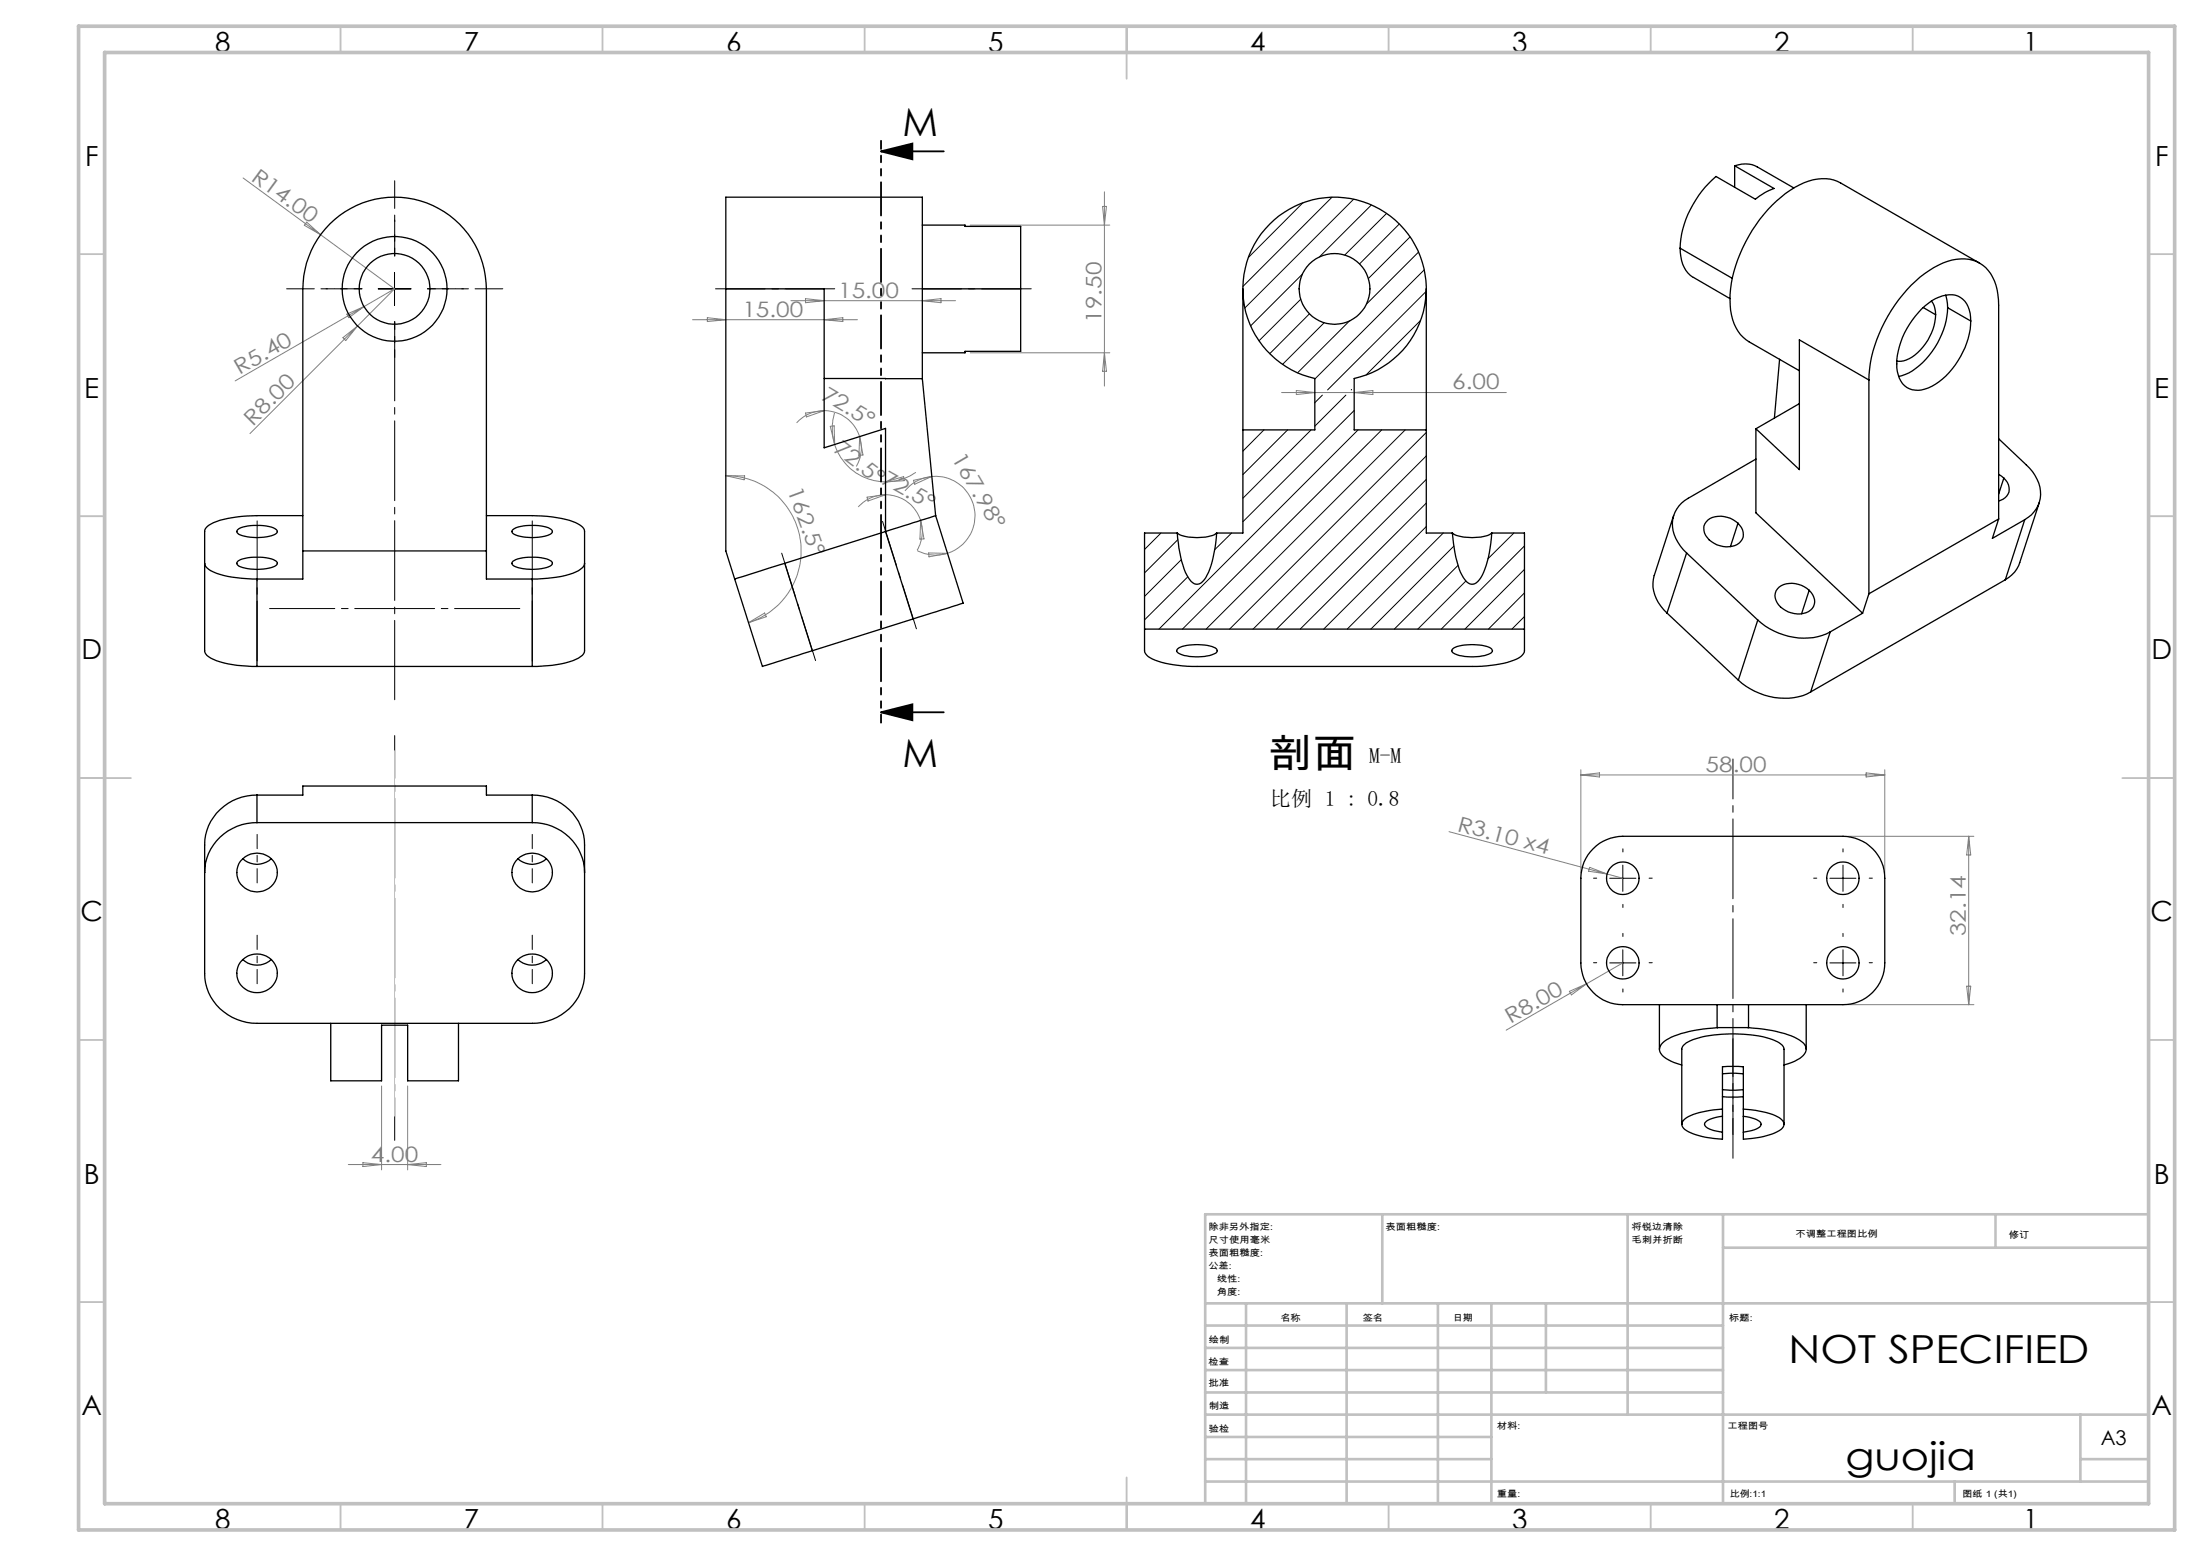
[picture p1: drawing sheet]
<svg xmlns="http://www.w3.org/2000/svg" width="420mm" height="297mm" viewBox="0 0 420 297" stroke-linecap="round" stroke-linejoin="round" font-family="sans-serif">
<path d="M168.1 28.9l6-1.5v3zM168.1 28.9h12M168.1 136l6-1.6v3.1zM168.1 136h12" fill="none" stroke="#000" stroke-width=".35"/>
<g fill="none" stroke="#808080" stroke-width=".19">
<path d="M46.4 34l28.9 21.1M210.4 39.4h.7l-.4 3.6zM210.7 36.6v37.1M58.5 42.4l2.7 2.4-3.1-1.8zM66.2 60l3.3-1.5-2.9 2.1zM69.5 58.5l-24.6 14.2M75.3 55.1l-5.8 3.4M75.3 55.1l-7.1 7.1M150.9 57.4h31.5M153.7 57l3.6 .4-3.6 .4zM176 57.4l3.6-.4v.8zM185.1 43h26.7"/>
<path d="M65.4 64.4l2.8-2.2-2.2 2.8zM68.2 62.2l-20.5 20.6M132.2 61h31.4M135 60.6l3.5 .4-3.5 .4zM153.7 78.8l3.6-.4-3.4 1.2zM157.3 78.4a7.2 7.2 0 0 1 6.7 5M157.3 78.4a7.1 7.1 0 0 0-5.3 2.3M157.3 61l3.5-.4v.8zM159.2 78.8a10.5 10.5 0 0 0 .1 6M185.1 67.3h26.7M210.7 67.3l.4 3.6h-.7zM244.5 74.9h42.9"/>
<path d="M247.4 74.5l3.5 .4-3.5 .4zM258.4 74.9l3.6-.4v.8zM138.5 90.8a14.4 14.4 0 0 1 14.2 12.2 14.4 14.4 0 0 1-9.9 15.8M138.5 90.8h3.6l-.1 .8zM158.4 81.4l.8-.1 .1 3.5zM159.3 84.8a10.2 10.2 0 0 0 9.7 7.2M164 83.4a6.9 6.9 0 0 1-.6 5.6M164 83.4l.7 3.5h-.8zM165.5 94.9l3.5-.5-3.4 1.2zM169 94.4a7 7 0 0 1 6.7 4.9M169 94.4a7 7 0 0 0-5.2 2.4M169 92l3.4-1 .1 .8z"/>
<path d="M174.3 91.7l3.5-.8-3.2 1.5zM174.8 90.2a10.2 10.2 0 0 1-5.8 1.8M175.7 99.3a7.1 7.1 0 0 1-.7 5.7M175.7 99.3l.6 3.6h-.8zM177.8 90.9a7.5 7.5 0 0 1 8.1 6 7.5 7.5 0 0 1-5.1 8.7M177.8 90.9a7.6 7.6 0 0 0-5.1 2.8M142.8 118.8l3.1-1.8 .3 .7zM175 105.1a7.7 7.7 0 0 0 5.8 .5M177.2 105.5l3.6 .1-3.5 .7zM276.5 158.7l30.2 8.1M301.7 146.9v19.7M301.7 147.9h58"/>
<path d="M301.7 147.9l3.5-.4v.8zM352.7 159.6h24M356.1 147.5l3.6 .4-3.6 .4zM359.7 146.9v19.7M375.7 159.6v32.2M375.7 159.6l.4 3.6h-.8zM303.4 165.6l3.3 1.2-3.6-.5zM306.7 166.8l3 .8M307.1 165.9l-.4 .8M299.5 189.2l3.3-1.4-2.9 2.1zM309.7 183.8l-22.3 12.8M352.7 191.8h24"/>
<path d="M375.3 188.2h.8l-.4 3.6zM72.8 207.3v16M77.8 207.3v16M66.5 222.3h17.6M69.3 221.9l3.5 .4-3.5 .4zM77.8 222.3l3.6-.4v.8z"/>
</g>
<path d="M49.1 99.4v26.8M101.6 126.2v-26.8" fill="none" stroke="#000" stroke-width=".19" stroke-dasharray="15.2 1.3 1.3 1.3" stroke-dashoffset="3.8"/>
<path d="M99.2 116.2h-47.8" fill="none" stroke="#000" stroke-width=".19" stroke-dasharray="15.2 1.3 1.3 1.3" stroke-dashoffset="2.8"/>
<path d="M69.1 55.1h-6.9M75.3 48.9v-6.9M81.6 55.1h6.8M75.3 61.4v6.8" fill="none" stroke="#000" stroke-width=".19" stroke-dasharray="15.2 1.3 1.3 1.3" stroke-dashoffset="13.7"/>
<path d="M69.1 55.1h-14.4M75.3 48.9v-14.4M81.6 55.1h14.3" fill="none" stroke="#000" stroke-width=".19" stroke-dasharray="15.2 1.3 1.3 1.3" stroke-dashoffset="10"/>
<path d="M75.3 61.4v72.2" fill="none" stroke="#000" stroke-width=".19" stroke-dasharray="15.2 1.3 1.3 1.3" stroke-dashoffset=".1"/>
<path d="M75.3 217.7v-77.3" fill="none" stroke="#000" stroke-width=".19" stroke-dasharray="15.2 1.3 1.3 1.3" stroke-dashoffset="7.1"/>
<path d="M49.1 159.3v9.2M49.1 178.5v9.3M101.6 168.5v-9.2M101.6 178.5v9.3" fill="none" stroke="#000" stroke-width=".19" stroke-dasharray="15.2 1.3 1.3 1.3" stroke-dashoffset="12.5"/>
<path d="M330.7 198.3v18.3" fill="none" stroke="#000" stroke-width=".19" stroke-dasharray="15.2 1.3 1.3 1.3" stroke-dashoffset="8"/>
<path d="M330.7 221.1v-76.2" fill="none" stroke="#000" stroke-width=".19" stroke-dasharray="15.2 1.3 1.3 1.3" stroke-dashoffset="7.6"/>
<g fill="none" stroke="#000" stroke-width=".19" stroke-dasharray="15.2 1.3 1.3 1.3">
<path d="M304.7 167.6h-.6M309.7 162.6v-.6M309.7 172.6v.6M309.7 178.8v-.6M314.7 167.6h.6M346.7 167.6h-.6M351.7 162.6v-.6M351.7 172.6v.6M351.7 178.8v-.6M356.7 167.6h.6M304.7 183.8h-.6M309.7 188.8v.6"/>
<path d="M314.7 183.8h.6M346.7 183.8h-.6M351.7 188.8v.6M356.7 183.8h.6"/>
</g>
<path d="M159.3 55.1h-22.8M174 55.1h22.8" fill="none" stroke="#000" stroke-width=".19" stroke-dasharray="15.2 1.3 1.3 1.3" stroke-dashoffset="5.8"/>
<path d="M168.4 99.5l6.5 20.5M155.6 126.1l-6.4-20.5" fill="none" stroke="#000" stroke-width=".19" stroke-dasharray="15.2 1.3 1.3 1.3" stroke-dashoffset="6.4"/>
<g fill="none" stroke="#000" stroke-width=".19">
<path d="M248.6 38.7l-10.4 10.4M254.2 37.6l-17 17.1M258.3 38l-20.8 20.8M261.7 39.1l-9.9 9.9M72.2 55.1h6.2M75.3 52v6.3M248.2 57.1l-8 7.9M248.6 52.3l-9.9 9.9M249.9 59.9l-7.6 7.6M264.6 40.7l-8 8M267 42.8l-7.6 7.6M269.1 45.2l-8 8"/>
<path d="M270.7 48.1l-9.9 9.9M271.8 51.5l-20.9 20.9M272.2 55.6l-18.9 18.8M252.3 75.4l-1.4 1.5M252.7 61.6l-8 8M256.8 75.4l-5.9 5.9M257.5 61.2l-9.9 10M257.9 74.3l-.1 .1M258.4 78.3l-21.2 21.3M271.1 61.2l-10.4 10.4M241.2 82.1l-4 4M245.7 82.1l-8.5 8.5"/>
<path d="M250.2 82.1l-13 13M259.2 82.1l-38 38M263.7 82.1l-38.1 38M268.1 82.1l-37.9 38M272.2 82.5l-37.6 37.6M272.2 87l-33.1 33.1M272.2 91.5l-28.6 28.6M272.2 96l-24.1 24.1M221.5 101.7l-3.1 3.2M224.8 103l-6.4 6.4M225.4 106.8l-7 7M226.7 110.1l-8.3 8.2"/>
<path d="M235 101.7l-3.2 3.2M272.2 100.5l-19.6 19.6M275.4 101.7l-18.3 18.4M277.4 104.2l-15.8 15.9M278.2 107.9l-12.1 12.2M279.7 110.9l-9.2 9.2M288.9 101.7l-5 5M290.9 104.2l-15.9 15.9M290.9 108.7l-11.4 11.4M290.9 113.2l-6.9 6.9M290.9 117.7l-2.4 2.4M307.2 167.6h5"/>
<path d="M309.7 165.1v5M349.2 167.6h5M351.7 165.1v5M307.2 183.8h5M309.7 181.3v5M349.2 183.8h5M351.7 181.3v5"/>
</g>
<path d="M168.1 26.9v111" fill="none" stroke="#000" stroke-width=".35" stroke-dasharray="6.3 1.3 1.3 1.3 1.3 1.3" stroke-dashoffset="4.8"/>
<path d="M75.3 143.3v69.7" fill="none" stroke="#c0c0c0" stroke-width=".19"/>
<g fill="none" stroke="#c0c0c0" stroke-width=".35">
<path d="M65 5v5M115 5v5M165 5v5M215 5v10M265 5v5M315 5v5M365 5v5M15 48.5h5M410 48.5h5M15 98.5h5M410 98.5h5M15 148.5h10"/>
<path d="M405 148.5h10M15 198.5h5M410 198.5h5M15 248.5h5M410 248.5h5M65 287v5M115 287v5M165 287v5M215 282v10M265 287v5M315 287v5M365 287v5"/>
</g>
<g fill="none" stroke="#c0c0c0" stroke-width=".5">
<path d="M263.8 231.8v17M310.6 231.8v38.2M328.8 231.8v55.2M328.8 238.2h81.2M380.8 231.8v6.4M410 231.8h-180v55.2M230 248.8h180M230 257.3h98.8M230 253h98.8M237.8 248.8v38.2M257 248.8v38.2M274.4 248.8v38.2"/>
<path d="M284.6 248.8v38.2M295 248.8v17M230 265.8h98.8M230 261.5h98.8M230 278.5h54.6M230 274.3h54.6M230 270h180M397 278.5h13M397 270v12.8M230 282.8h180M373 282.8v4.2"/>
</g>
<path d="M15 5h400v287h-400zM20 10h390v277h-390z" fill="none" stroke="#c0c0c0" stroke-width=".7"/>
<path d="M168.1 28.9l6-1.5v3zM168.1 136l6-1.6v3.1z" fill="#000"/>
<g fill="none" stroke="#000" stroke-width=".25">
<path d="M331 31.6l7.5 4.4a11 11 0 0 0-3.5 2l-7.6-4.3a19.5 19.5 0 0 0-6.8 13.7M331 31.6a5.3 5.3 0 0 1 4.3 .3l7 4M331 31.6v4.1M138.5 55.1v50.1l7 22 9.5-3M138.5 55.1v-17.5h37.5v34.7M138.5 55.1h18.8v30.4l11.7-3.7v19.7M176 43h8.1v.2h10.7v11.9M176 55.1h18.8M194.8 55.1v12h-10.7v.2h-8.1M237.2 55.1v46.6h-5M272.2 55.1v46.6h4.9M320.6 47.4a6.2 6.2 0 0 0 2.4 5.5l7.1 4.1"/>
<path d="M320.6 47.4l10 5.7M366.7 59a7.6 7.6 0 0 1 6.4-2.7 4.5 4.5 0 0 1 3 5 15.3 15.3 0 0 1-8.1 12.7 4 4 0 0 1-5.9-3.1 14.2 14.2 0 0 1 3.4-10.5zM367 58.7l2.4 1.4M368.5 57.5h.1a3.8 3.8 0 0 1 .8 2.6M371.3 56.3l.2 1 .2 1.4M371.7 58.7a15.5 15.5 0 0 1-7.5 12.5l-1.9 .7M371.7 58.7l4.4 2.6M377.8 50.2l-26.6-15.3a8.3 8.3 0 0 0-7.8 .4 25.6 25.6 0 0 0-11.3 13.1 19.4 19.4 0 0 0-1.5 12.6 7.2 7.2 0 0 0 3.1 4.2l9.7 5.6M157.3 72.2l18.7 .1M176 72.3l2.5 26.1M339.6 68.6l-1 11.2M343.4 77l-8.3 4.8"/>
<path d="M356.6 72.5a27.7 27.7 0 0 1 8.9-18.8 14.5 14.5 0 0 1 8.7-4.3 6.5 6.5 0 0 1 6.7 5.1l.3 1.8 .2 1.9v40.9M356.6 72.5v40.8M356.6 72.5l-13.2-7.6v24.7l-8.3-7.8M369.4 60.1a10.1 10.1 0 0 1-5.7 8.6l-1 .3-.7-.1M57.8 98.4h-8.8a18.9 18.9 0 0 0-9.2 1.9 1.44 1.44 0 0 0-.7 1.2v22.7a2.18 2.18 0 0 0 1.6 1.7 21.9 21.9 0 0 0 8.3 1.3M92.8 98.4h8.8a23.9 23.9 0 0 1 8.3 1.4l.9 .5a1.38 1.38 0 0 1 .7 1.2v22.7a2.18 2.18 0 0 1-1.6 1.7 21.9 21.9 0 0 1-8.3 1.3M178.5 98.4l-9.5 3.1M178.5 98.4l5.3 16.7-9.6 3M237.2 82.1h13.7v-9.9a17.5 17.5 0 0 1-10.7-26.9 17.5 17.5 0 0 1 28.9 0 17.5 17.5 0 0 1-10.7 26.9v9.9h13.8M319.4 98.4l-3.7 11.5a6.9 6.9 0 0 0 2.4 7.1M325.9 99.3a4.7 4.7 0 0 1 6.6 1.9 2.45 2.45 0 0 1-2.5 3.1 4.5 4.5 0 0 1-4.8-3 1.95 1.95 0 0 1 .7-2zM331.6 99.9l-1.4 4.4"/>
<path d="M335.1 87.6l-12.9 7.5a5.7 5.7 0 0 0-2 8.4l1.6 2M335.1 81.8v16.1l20.3 19.1M381.4 83.7l5.3 5.1a6.8 6.8 0 0 1 2.2 7.7 6.3 6.3 0 0 1-2.5 2.7M381.4 90.6l1 .7M381.4 99.1l-24.8 14.2M381.4 99.1l-1.2 3.7 6.2-3.6M382.4 91.3a2.4 2.4 0 0 1 1 2.5 2.4 2.4 0 0 1-2 1.8M382.4 91.3l-1 3M386.4 99.2l-3.7 11.5M389.1 95.9l-3.7 11.5a5.6 5.6 0 0 1-2.7 3.3M39.1 107.5a2.31 2.31 0 0 0 1.6 1.7 21.9 21.9 0 0 0 8.3 1.3M45.4 101.1a7.9 7.9 0 0 1 5.4-.7l1.4 .3a.83 .83 0 0 1 .7 .9 4.5 4.5 0 0 1-3.2 1 7.5 7.5 0 0 1-4.3-.8 .44 .44 0 0 1 0-.7z"/>
<path d="M45.4 107.1a9.1 9.1 0 0 1 7.1-.1 .54 .54 0 0 1 .4 .5 .54 .54 0 0 1-.4 .6 9.2 9.2 0 0 1-7.1-.2 .48 .48 0 0 1 0-.8zM49 110.5h8.8v-55.4a17.5 17.5 0 0 1 17.5-17.5 17.5 17.5 0 0 1 17.5 17.5v55.4h8.8M49 110.5v16.7M57.8 105.2h35M97.9 101.1a8 8 0 0 1 5.4-.7l1.4 .3a.83 .83 0 0 1 .7 .9 4.5 4.5 0 0 1-3.2 1 7.7 7.7 0 0 1-4.3-.8 .44 .44 0 0 1 0-.7zM97.9 107.1a9.1 9.1 0 0 1 7.1-.1 .54 .54 0 0 1 .4 .5 .54 .54 0 0 1-.4 .6 9.2 9.2 0 0 1-7.1-.2 .48 .48 0 0 1 0-.8zM101.6 110.5v16.7M111.5 107.5a2.31 2.31 0 0 1-1.6 1.7 21.9 21.9 0 0 1-8.3 1.3M149.8 107.5l-9.6 3M149.8 107.5l5.2 16.7M169 101.5l5.2 16.6M169 101.5l-19.2 6"/>
<path d="M174.2 118.1l-19.2 6.1M224.6 101.7a20.7 20.7 0 0 0 2.2 8.6l.2 .4a1.53 1.53 0 0 0 1.4 .8 1.53 1.53 0 0 0 1.4-.8 15.6 15.6 0 0 0 2.2-7l.2-2M224.6 101.7h-6.2v22.8a4.6 4.6 0 0 0 3.3 1.9 27.9 27.9 0 0 0 6.7 .8h52.5a20.3 20.3 0 0 0 9-1.6l.6-.6 .4-.8v-22.5h-6.2M224.6 101.7a7.1 7.1 0 0 0 5 .8l1.8-.3 .8-.5M277.1 101.7a20.7 20.7 0 0 0 2.2 8.6l.2 .4a1.53 1.53 0 0 0 1.4 .8 1.53 1.53 0 0 0 1.4-.8 18.3 18.3 0 0 0 2.4-9M277.1 101.7a7.3 7.3 0 0 0 4.9 .8l1.9-.3 .8-.5M318.1 117l13.6 12.8M321.8 105.5l13.6 12.9M321.8 105.5l-3.7 11.5M335.4 118.4a12.8 12.8 0 0 0 13.1 2.6l.8-.4M335.4 118.4l-3.7 11.4M339.5 112.1a4.6 4.6 0 0 1 6.8 2.3 2.48 2.48 0 0 1-2.7 2.8 4.7 4.7 0 0 1-4.9-3.1 2.16 2.16 0 0 1 .8-2z"/>
<path d="M345.2 112.7l-1.4 4.5M355.4 117l-6.1 3.6M356.6 113.3l-1.2 3.7M382.7 110.7l-37.2 21.4M49 127.2h52.6M218.4 120.1h72.5M224.7 123.9a8.6 8.6 0 0 1 6.1-.6l.8 .2a.65 .65 0 0 1 .7 .7 .65 .65 0 0 1-.7 .6 9.2 9.2 0 0 1-6.9-.2 .44 .44 0 0 1 0-.7zM277.2 123.9a7.7 7.7 0 0 1 5.1-.8l1.8 .4a.65 .65 0 0 1 .7 .7 .65 .65 0 0 1-.7 .6 9.6 9.6 0 0 1-6.7-.1 .49 .49 0 0 1-.2-.8zM331.7 129.8a12.8 12.8 0 0 0 13.1 2.7l.7-.4M349.3 120.6l-3.8 11.5M49 151.8a9.8 9.8 0 0 0-9.9 9.5v24.5a9.8 9.8 0 0 0 9.9 9.5h52.6a9.8 9.8 0 0 0 9.9-9.5v-24.5a9.8 9.8 0 0 0-9.9-9.5M49 157a9.8 9.8 0 0 0-9.9 9.5"/>
<path d="M49 151.8h8.8v-1.8h35v1.8h8.8M49 151.8v5.2M49 157h52.6M101.6 157a9.8 9.8 0 0 1 9.9 9.5M101.6 151.8v5.2M45.9 164.4a3.9 3.9 0 0 1 4.8-1.2 3.9 3.9 0 0 1 2 4.5 3.9 3.9 0 0 1-4.7 2.4 3.9 3.9 0 0 1-2.6-4.7zM46.3 163.9a3.9 3.9 0 0 0 5.5 0M98.8 163.9a3.8 3.8 0 0 1 5.4-.1 3.8 3.8 0 0 1 .1 5.4 3.8 3.8 0 0 1-5.4 .1 3.8 3.8 0 0 1-.1-5.4zM98.8 163.9a4 4 0 0 0 5.5 0M304 162a8.1 8.1 0 0 1 5.7-2.4h42a8 8 0 0 1 8 8v16.2a7.9 7.9 0 0 1-8 8h-42a8 8 0 0 1-8-8v-16.2a7.7 7.7 0 0 1 2.3-5.6zM46.3 183.2a3.8 3.8 0 0 1 4.9-.5 3.8 3.8 0 0 1 1.3 4.8 3.8 3.8 0 0 1-5.3 1.5 3.8 3.8 0 0 1-1.3-5.4zM46.3 183.2a4 4 0 0 0 5.5 0"/>
<path d="M63.1 195.3v11h9.7v-10.6h5v10.6h9.7v-11M98.8 183.2a3.8 3.8 0 0 1 4.9-.5 3.8 3.8 0 0 1 1.3 4.8 3.9 3.9 0 0 1-4.8 1.7 3.9 3.9 0 0 1-2.3-4.6zM98.8 183.2a4.1 4.1 0 0 0 5.5 0M316.7 191.8v8.5M327.7 191.8v4.3h6v-4.3M327.8 196.1a23.1 23.1 0 0 0-9.8 2.4 1.86 1.86 0 0 0-1 2.7 7.4 7.4 0 0 0 3.9 2.1M333.6 196.1a23.1 23.1 0 0 1 9.8 2.4 1.8 1.8 0 0 1 .9 2.7 7.5 7.5 0 0 1-3.9 2.1M344.7 191.8v8.5M320.9 214.6a2.64 2.64 0 0 0 2.2 1.8 18.7 18.7 0 0 0 5.6 1v-13.8l1-.1 3 .1v13.8a14.7 14.7 0 0 0 7.2-1.8l.4-.5 .1-.5M320.9 214.6v-14.3a2.8 2.8 0 0 1 2.2-1.9 26.8 26.8 0 0 1 15.1 0 2.79 2.79 0 0 1 2.2 1.9v14.3M328.7 211.7a13.8 13.8 0 0 0-7.2 1.9l-.4 .5-.2 .5M328.7 213.1a5.2 5.2 0 0 0-3.4 1.3 1.25 1.25 0 0 0 1.3 1.2l2.1 .5"/>
<path d="M328.7 205l1.5-.1 2.5 .1M328.7 209.3h4M328.7 208l1.5 .1 2.5-.1M332.7 211.7a14.1 14.1 0 0 1 7.2 1.9l.4 .5 .1 .5M332.7 213.1a5 5 0 0 1 3.3 1.3l.1 .2a2.45 2.45 0 0 1-2.3 1.3l-1.1 .2"/>
<circle cx="75.3" cy="55.1" r="6.8"/>
<circle cx="75.3" cy="55.2" r="10"/>
<circle cx="254.7" cy="55.1" r="6.8"/>
<circle cx="309.7" cy="167.6" r="3.1"/>
<circle cx="351.7" cy="167.6" r="3.1"/>
<circle cx="309.7" cy="183.8" r="3.1"/>
<circle cx="351.7" cy="183.8" r="3.1"/>
</g>
<g font-size="7.4">
<text x="172.2" y="25.9">M</text>
<text x="172.2" y="146.4">M</text>
<text x="242" y="146.5">剖面</text>
<text x="341.3" y="260.1">NOT SPECIFIED</text>
<text x="352.1" y="280.5">guojia</text>
</g>
<g font-size="5.3">
<text x="41" y="9.9">8</text>
<text x="88.5" y="9.9">7</text>
<text x="138.5" y="9.9">6</text>
<text x="188.5" y="9.9">5</text>
<text x="238.5" y="9.9">4</text>
<text x="288.5" y="9.9">3</text>
<text x="338.5" y="9.9">2</text>
<text x="386" y="9.9">1</text>
<text x="16.2" y="31.7">F</text>
<text x="411.2" y="31.7">F</text>
<text x="16.1" y="75.9">E</text>
<text x="411.1" y="75.9">E</text>
<text x="15.5" y="125.9">D</text>
<text x="410.5" y="125.9">D</text>
<text x="15.4" y="175.9">C</text>
<text x="410.4" y="175.9">C</text>
<text x="16" y="225.9">B</text>
<text x="411" y="225.9">B</text>
<text x="15.5" y="270.2">A</text>
<text x="410.5" y="270.2">A</text>
<text x="41" y="291.9">8</text>
<text x="88.5" y="291.9">7</text>
<text x="138.5" y="291.9">6</text>
<text x="188.5" y="291.9">5</text>
<text x="238.5" y="291.9">4</text>
<text x="288.5" y="291.9">3</text>
<text x="338.5" y="291.9">2</text>
<text x="386" y="291.9">1</text>
</g>
<g font-size="4.1" fill="#808080">
<text x="47.8" y="34.3" transform="rotate(36 47.8 34.3)">R14.00</text>
<text x="159.9" y="56.8">15.00</text>
<text x="141.7" y="60.4">15.00</text>
<text x="210.2" y="61.6" transform="rotate(-90 210.2 61.6)">19.50</text>
<text x="45.7" y="71.6" transform="rotate(-30 45.7 71.6)">R5.40</text>
<text x="156.5" y="76.1" transform="rotate(31 156.5 76.1)">72.5°</text>
<text x="277.1" y="74.3">6.00</text>
<text x="48.2" y="81.4" transform="rotate(-45 48.2 81.4)">R8.00</text>
<text x="158.9" y="86.1" transform="rotate(37 158.9 86.1)">72.5°</text>
<text x="181.5" y="87.4" transform="rotate(60 181.5 87.4)">167.98°</text>
<text x="150.2" y="93.6" transform="rotate(70 150.2 93.6)">162.5°</text>
<text x="168" y="92.1" transform="rotate(29 168 92.1)">72.5°</text>
<text x="325.5" y="147.3">58.00</text>
<text x="277.9" y="158.5" transform="rotate(15 277.9 158.5)">R3.10 x4</text>
<text x="375.1" y="178.7" transform="rotate(-90 375.1 178.7)">32.14</text>
<text x="288.3" y="195.5" transform="rotate(-30 288.3 195.5)">R8.00</text>
<text x="70.8" y="221.7">4.00</text>
</g>
<g font-size="4.1">
<text x="261.3" y="145.7">M-M</text>
<text x="242.3" y="153.9">比例 1 : 0.8</text>
</g>
<text font-size="3.9" x="400.9" y="275.8">A3</text>
<g font-size="1.7">
<text x="230.6" y="234.8">除非另外指定:</text>
<text x="230.6" y="237.3">尺寸使用毫米</text>
<text x="230.6" y="239.8">表面粗糙度:</text>
<text x="264.4" y="234.8">表面粗糙度:</text>
<text x="311.3" y="234.7">将锐边清除</text>
<text x="311.3" y="237.2">毛刺并折断</text>
<text x="342.6" y="236.2">不调整工程图比例</text>
<text x="383.3" y="236.4">修订</text>
<text x="230.6" y="242.3">公差:</text>
<text x="232.2" y="244.8">线性:</text>
<text x="232.2" y="247.3">角度:</text>
<text x="230.7" y="256.3">绘制</text>
<text x="244.3" y="252.2">名称</text>
<text x="260" y="252.1">签名</text>
<text x="277.2" y="252.1">日期</text>
<text x="330" y="252.1">标题:</text>
<text x="230.6" y="260.5">检查</text>
<text x="230.6" y="264.5">批准</text>
<text x="230.7" y="269">制造</text>
<text x="230.7" y="273.3">验检</text>
<text x="285.6" y="272.7">材料:</text>
<text x="329.6" y="272.7">工程图号</text>
<text x="285.6" y="285.7">重量:</text>
<text x="330.1" y="285.8">比例:1:1</text>
<text x="374.5" y="285.8">图纸 1 (共1)</text>
</g>
</svg>
